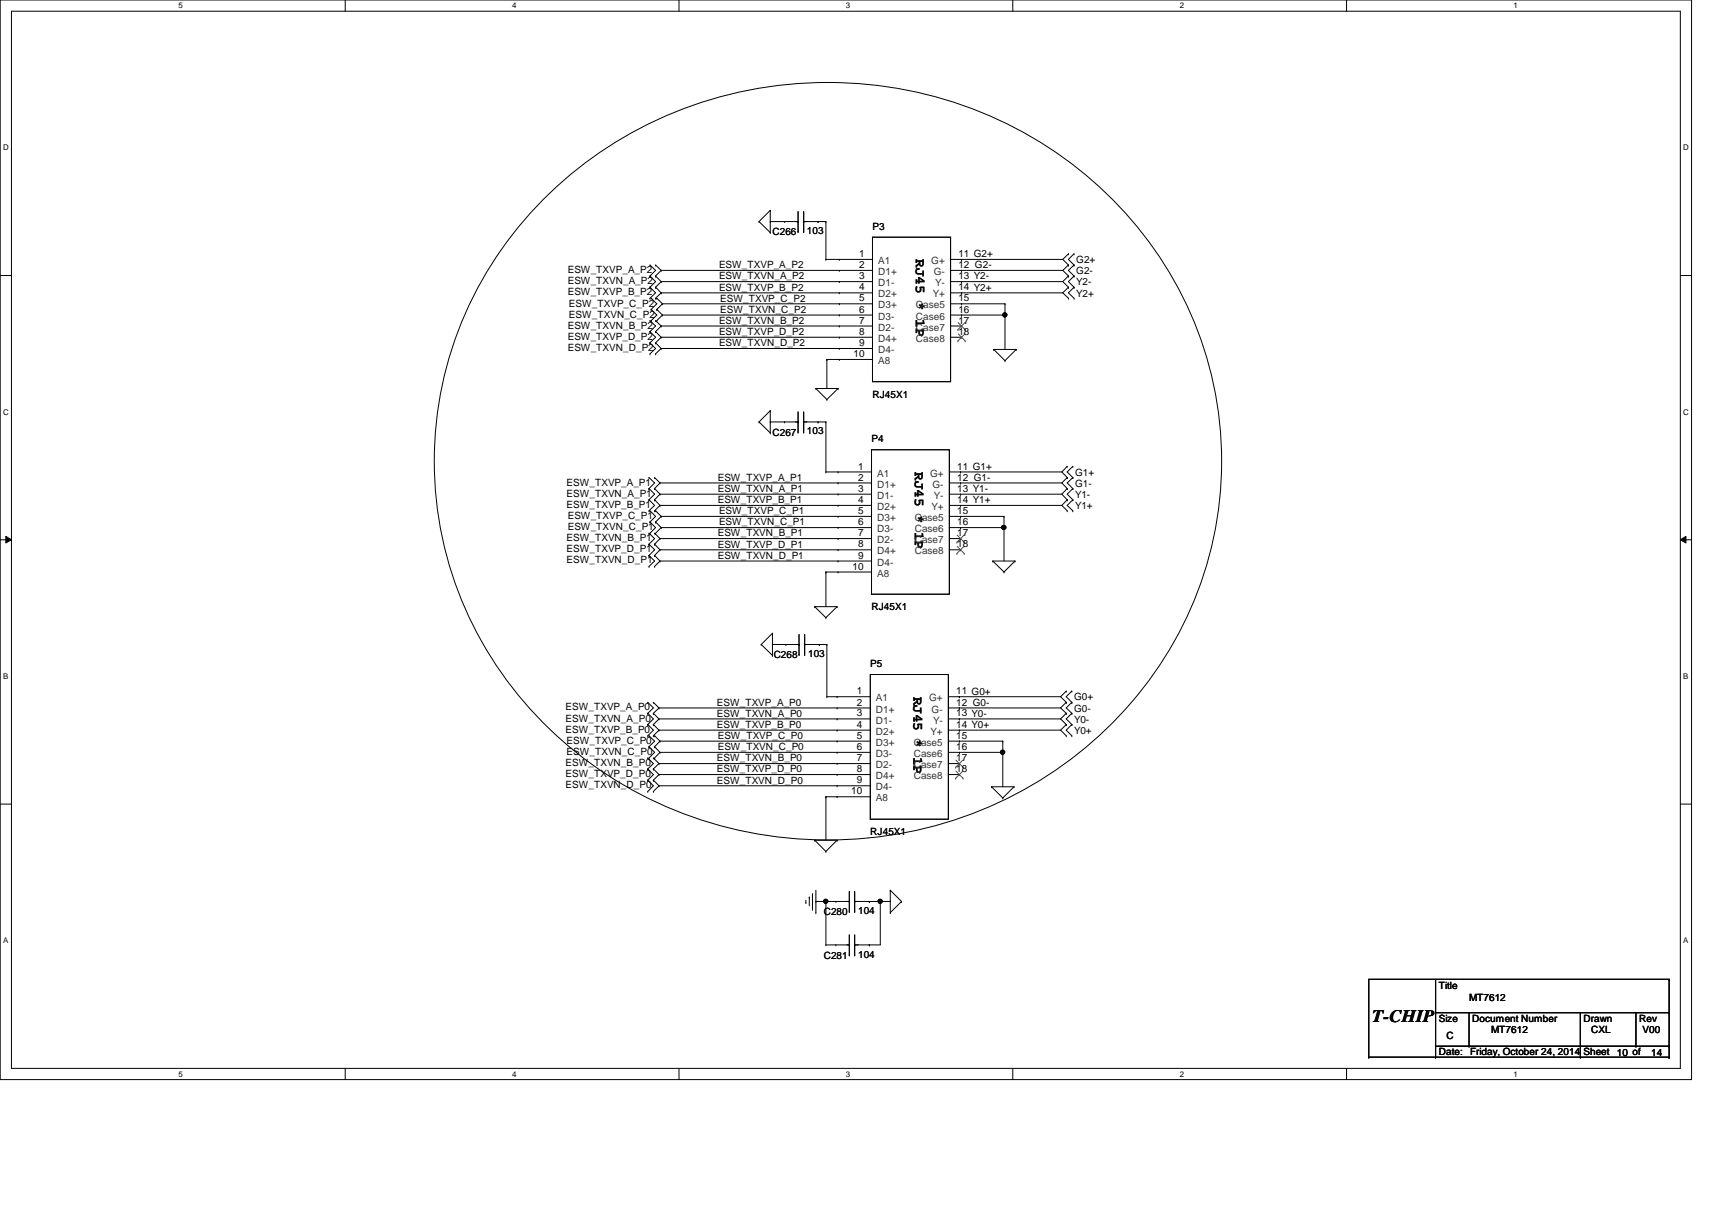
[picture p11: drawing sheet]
<svg xmlns="http://www.w3.org/2000/svg" width="297mm" height="210mm" viewBox="0 0 297 210" stroke-linecap="round" stroke-linejoin="round" font-family="sans-serif">
<path d="M0 0h293.5v187.3h-293.5zM2 1.9h289.5v183.4h-289.5z" fill="none" stroke="#000" stroke-width=".17"/>
<g fill="#fff">
<path d="M30.9 .2h.8v1.5h-.8z"/>
<path d="M30.9 185.5h.8v1.6h-.8z"/>
</g>
<path d="M59.9 0v1.9M59.9 185.3v2" fill="none" stroke="#000" stroke-width=".17"/>
<g fill="#fff">
<path d="M88.9 .2h.7v1.5h-.7z"/>
<path d="M88.9 185.5h.7v1.6h-.7z"/>
</g>
<path d="M117.8 0v1.9M117.8 185.3v2" fill="none" stroke="#000" stroke-width=".17"/>
<g fill="#fff">
<path d="M146.8 .2h.7v1.5h-.7z"/>
<path d="M146.8 185.5h.7v1.6h-.7z"/>
</g>
<path d="M175.7 0v1.9M175.7 185.3v2" fill="none" stroke="#000" stroke-width=".17"/>
<g fill="#fff">
<path d="M204.7 .2h.7v1.5h-.7z"/>
<path d="M204.7 185.5h.7v1.6h-.7z"/>
</g>
<path d="M233.6 0v1.9M233.6 185.3v2" fill="none" stroke="#000" stroke-width=".17"/>
<g fill="#fff">
<path d="M262.6 .2h.8v1.5h-.8z"/>
<path d="M262.6 185.5h.8v1.6h-.8z"/>
<path d="M.5 24.8h1v1.6h-1z"/>
<path d="M292.1 24.8h.9v1.6h-.9z"/>
<path d="M.5 70.7h1v1.5h-1z"/>
<path d="M292.1 70.7h.9v1.5h-.9z"/>
</g>
<path d="M0 47.8h2M291.5 47.8h2" fill="none" stroke="#000" stroke-width=".17"/>
<g fill="#fff">
<path d="M.5 116.5h.9v1.6h-.9z"/>
<path d="M292.1 116.5h.8v1.6h-.8z"/>
</g>
<path d="M0 93.6h2M1 93l1 .6-1 .6zM291.5 93.6l1-.6v1.2zM291.5 93.6h2" fill="none" stroke="#000" stroke-width=".17"/>
<path d="M1 93l1 .6-1 .6zM291.5 93.6l1-.6v1.2z" fill="#000"/>
<g fill="#fff">
<path d="M.5 162.4h.9v1.5h-.9z"/>
<path d="M292.1 162.4h.8v1.5h-.8z"/>
</g>
<g fill="none" stroke="#000" stroke-width=".17">
<path d="M95.3 33.5a70.2 70.2 0 0 1 99.6 3.1 64 64 0 0 1-6.1 92.7 70.2 70.2 0 0 1-96.4-5.9 63.9 63.9 0 0 1 2.9-89.9zM131.7 38.4h.1M131.7 38.4l1.9 1.9M133.6 38.4h.1M133.6 36.5h.1M133.6 38.4h4.9M133.6 36.5v3.8M133.6 36.5l-1.9 1.9M136.1 38.4h.1M138.5 38.4h.1M138.5 36.7v3.5M139.4 38.4h.1"/>
<path d="M139.4 38.4h3.9M139.4 36.7v3.5M141.9 38.4h.1M143.3 38.4h.1M143.3 38.4v6.6M112.8 59.5h.1M112.8 57.5h.1M112.8 55.6h.1M112.8 49.8h.1M112.8 51.7h.1M112.8 47.9h.1M112.8 46h.1"/>
<path d="M112.8 59.5l.9 1-.9 .9M112.8 57.5l.9 1-.9 1M112.8 55.6l.9 1-.9 .9M112.8 49.8l.9 1-.9 .9M112.8 47.9l.9 1-.9 .9M112.8 46l.9 .9-.9 1M113 53.7h.1M113 55.6h.1M113 51.7h.1M113 53.7l1 1-1 .9M113 51.7l1 1-1 1M113.7 59.5h.1"/>
<path d="M113.7 57.5h.1M113.7 55.6h.1M113.7 51.7h.1M113.7 49.8h.1M113.7 47.9h.1M113.7 46h.1M113.7 59.5l1 1M113.7 57.5l1 1M113.7 55.6l1 1M113.7 49.8l1 1M113.7 47.9l1 1M113.7 46l1 .9"/>
<path d="M114 55.6h.1M114 53.7h.1M114 51.7h.1M114 53.7l.9 1M114 51.7l.9 1M114.7 58.5h.1M114.7 56.6h.1M114.7 50.8h.1M114.7 46.9h.1M114.7 48.9h.1M114.7 50.8h36.7M114.7 48.9h36.7"/>
<path d="M114.7 46.9h36.7M114.7 58.5h36.7M114.7 56.6h36.7M114.7 58.5l-1 1M114.7 56.6l-1 .9M114.7 50.8l-1 .9M114.7 48.9l-1 .9M114.7 46.9l-1 1M114.9 54.7h.1M114.9 52.7h.1M114.9 52.7h36.5M114.9 54.7h36.5"/>
<path d="M114.9 54.7l-.9 .9M114.9 52.7l-.9 1M133.6 40.3h.1M138.5 40.2h.1M139.4 40.2h.1M143.3 45h.1M143.3 45h8.1M145.6 45h.1M145.6 46.9h.1M145.6 48.9h.1M145.6 50.8h.1M145.6 52.7h.1"/>
<path d="M145.6 54.7h.1M145.6 56.6h.1M145.6 58.5h.1M151.4 41.1h13.5v25.1h-13.5zM164.9 50.8h19.5M164.9 48.9h19.5M164.9 45h19.5M164.9 46.9h19.5M164.9 52.7h9.5M164.9 54.7h9.5M164.9 58.5h1.9M164.9 56.6h1.9"/>
<path d="M166.8 50.8h.1M166.8 48.9h.1M166.8 45h.1M166.8 46.9h.1M166.8 52.7h.1M166.8 54.7h.1M166.8 56.6h.1M166.8 58.5h.1M174.4 54.7h.1M174.4 52.7h.1M174.4 52.7v7.9M184.4 45l1 1"/>
<path d="M184.4 46.9l1 1M184.4 48.9l1 .9M184.4 50.8l1 .9M185.4 44h.1M185.4 46h.1M185.4 47.9h.1M185.4 49.8h.1M185.4 51.7h.1M185.4 44l-1 1M185.4 46l-1 .9M185.4 47.9l-1 1M185.4 49.8l-1 1"/>
<path d="M186.3 46h.1M186.3 44h.1M186.3 47.9h.1M186.3 49.8h.1M186.3 51.7h.1M186.3 44l-.9 1 .9 1M186.3 46l-.9 .9 .9 1M186.3 47.9l-.9 1 .9 .9M186.3 49.8l-.9 1 .9 .9M112.8 61.4h.1M113.7 61.4h.1M114.7 60.5h.1"/>
<path d="M114.7 60.5h36.7M114.7 60.5l-1 .9M131.7 73.2h.1M131.7 73.2l1.9 1.9M133.6 73.2h.1M133.6 75.1h.1M133.6 71.2h.1M133.6 73.2h4.9M133.6 71.2v3.9M133.6 71.2l-1.9 2M136.1 73.2h.1M138.5 73.2h.1"/>
<path d="M138.5 74.9h.1M138.5 71.5v3.4M139.4 74.9h.1M139.4 73.2h.1M139.4 73.2h3.9M139.4 71.5v3.4M141.6 67.4h.1M141.6 67.4h3.8M141.6 67.4l1.9 1.9M141.9 73.2h.1M143.3 73.2h.1M143.3 73.2v8.7"/>
<path d="M143.5 62.4h.1M143.5 69.3h.1M143.5 62.4v5M143.5 62.4h7.9M145.4 67.4h.1M145.4 67.4l-1.9 1.9M145.6 60.5h.1M145.6 62.4h.1M151.2 78h13.5v25.1h-13.5zM172.4 60.6h.1M172.4 60.6h3.9M172.4 60.6l2 2"/>
<path d="M174.4 62.6h.1M176.3 60.6h.1M176.3 60.6l-1.9 2M112.6 96.4h.1M112.6 98.3h.1M112.6 94.4h.1M112.6 92.5h.1M112.6 86.7h.1M112.6 88.6h.1M112.6 84.8h.1M112.6 82.8h.1M112.6 96.4l1 .9-1 1"/>
<path d="M112.6 94.4l1 1-1 1M112.6 92.5l1 .9-1 1M112.6 86.7l1 1-1 .9M112.6 84.8l1 .9-1 1M112.6 82.8l1 1-1 1M112.8 90.6h.1M112.8 92.5h.1M112.8 88.6h.1M112.8 90.6l.9 .9-.9 1M112.8 88.6l.9 1-.9 1M113.6 98.3h.1M113.6 96.4h.1"/>
<path d="M113.6 94.4h.1M113.6 92.5h.1M113.6 88.6h.1M113.6 86.7h.1M113.6 84.8h.1M113.6 82.8h.1M113.6 96.4l.9 .9M113.6 94.4l.9 1M113.6 92.5l.9 .9M113.6 86.7l.9 1M113.6 84.8l.9 .9M113.6 82.8l.9 1"/>
<path d="M113.7 92.5h.1M113.7 90.6h.1M113.7 88.6h.1M113.7 90.6l1 .9M113.7 88.6l1 1M114.5 97.3h.1M114.5 95.4h.1M114.5 93.4h.1M114.5 87.7h.1M114.5 83.8h.1M114.5 85.7h.1M114.5 87.7h36.7"/>
<path d="M114.5 85.7h36.7M114.5 83.8h36.7M114.5 97.3h36.7M114.5 95.4h36.7M114.5 93.4h36.7M114.5 97.3l-.9 1M114.5 95.4l-.9 1M114.5 93.4l-.9 1M114.5 87.7l-.9 .9M114.5 85.7l-.9 1M114.5 83.8l-.9 1M114.7 91.5h.1"/>
<path d="M114.7 89.6h.1M114.7 89.6h36.5M114.7 91.5h36.5M114.7 91.5l-1 1M114.7 89.6l-1 1M143.3 99.2h.1M143.3 81.9h.1M143.3 81.9h7.9M143.3 99.2v6M143.3 99.2h7.9M145.4 81.9h.1M145.4 83.8h.1"/>
<path d="M145.4 85.7h.1M145.4 87.7h.1M145.4 89.6h.1M145.4 91.5h.1M145.4 93.4h.1M145.4 95.4h.1M145.4 97.3h.1M145.4 99.2h.1M164.7 87.7h19.5M164.7 85.7h19.5M164.7 81.9h19.5M164.7 83.8h19.5"/>
<path d="M164.7 89.6h9.5M164.7 91.5h9.5M164.7 95.4h2M164.7 93.4h2M166.7 87.7h.1M166.7 85.7h.1M166.7 81.9h.1M166.7 83.8h.1M166.7 89.6h.1M166.7 91.5h.1M166.7 93.4h.1M166.7 95.4h.1"/>
<path d="M172.3 97.3h.1M172.3 97.3h3.8M172.3 97.3l1.9 1.9M174.2 91.5h.1M174.2 89.6h.1M174.2 99.2h.1M174.2 89.6v7.7M176.1 97.3h.1M176.1 97.3l-1.9 1.9M184.2 81.9l1 .9M184.2 83.8l1 1M184.2 85.7l1 1"/>
<path d="M184.2 87.7l1 .9M185.2 80.9h.1M185.2 82.8h.1M185.2 84.8h.1M185.2 86.7h.1M185.2 88.6h.1M185.2 80.9l-1 1M185.2 82.8l-1 1M185.2 84.8l-1 .9M185.2 86.7l-1 1M186.1 82.8h.1M186.1 80.9h.1"/>
<path d="M186.1 84.8h.1M186.1 86.7h.1M186.1 88.6h.1M186.1 80.9l-.9 1 .9 .9M186.1 82.8l-.9 1 .9 1M186.1 84.8l-.9 .9 .9 1M186.1 86.7l-.9 1 .9 .9M132.1 111.8h.1M132.1 111.8l1.9 1.9M134 111.8h.1M134 113.7h.1M134 109.9h.1"/>
<path d="M134 111.8h4.6M134 109.9v3.8M134 109.9l-1.9 1.9M136.4 111.8h.1M138.6 111.8h.1M138.6 113.5h.1M138.6 110.1v3.4M139.6 113.5h.1M139.6 111.8h.1M139.6 111.8h3.9M139.6 110.1v3.4M141.3 105.2h.1"/>
<path d="M141.3 105.2h3.9M141.3 105.2l2 1.9M142.2 111.8h.1M143.3 107.1h.1M143.5 111.8h.1M143.5 111.8v9.1M145.2 105.2h.1M145.2 105.2l-1.9 1.9M151 117h13.5v25.1h-13.5zM185 119.9h.1M185 119.9l-1 1M186 119.9h.1"/>
<path d="M186 119.9l-1 1 1 .9M0 139.5h2M112.4 135.3h.1M112.4 137.3h.1M112.4 133.4h.1M112.4 131.5h.1M112.4 125.7h.1M112.4 127.6h.1M112.4 123.7h.1M112.4 121.8h.1M112.4 135.3l1 1-1 1M112.4 133.4l1 1-1 .9"/>
<path d="M112.4 131.5l1 1-1 .9M112.4 125.7l1 1-1 .9M112.4 123.7l1 1-1 1M112.4 121.8l1 1-1 .9M112.6 129.5h.1M112.6 131.5h.1M112.6 127.6h.1M112.6 129.5l1 1-1 1M112.6 127.6l1 1-1 .9M113.4 137.3h.1M113.4 135.3h.1M113.4 133.4h.1"/>
<path d="M113.4 131.5h.1M113.4 127.6h.1M113.4 125.7h.1M113.4 123.7h.1M113.4 121.8h.1M113.4 135.3l.9 1M113.4 133.4l.9 1M113.4 131.5l.9 1M113.4 125.7l.9 1M113.4 123.7l.9 1M113.4 121.8l.9 1M113.6 131.5h.1"/>
<path d="M113.6 129.5h.1M113.6 127.6h.1M113.6 129.5l.9 1M113.6 127.6l.9 1M114.3 136.3h.1M114.3 134.4h.1M114.3 132.5h.1M114.3 126.7h.1M114.3 122.8h.1M114.3 124.7h.1M114.3 126.7h36.7M114.3 124.7h36.7"/>
<path d="M114.3 122.8h36.7M114.3 136.3h36.7M114.3 134.4h36.7M114.3 132.5h36.7M114.3 136.3l-.9 1M114.3 134.4l-.9 .9M114.3 132.5l-.9 .9M114.3 126.7l-.9 .9M114.3 124.7l-.9 1M114.3 122.8l-.9 .9M114.5 130.5h.1M114.5 128.6h.1"/>
<path d="M114.5 128.6h36.5M114.5 130.5h36.5M114.5 130.5l-.9 1M114.5 128.6l-.9 .9M143.3 138.2h.1M143.3 138.2v7.6M143.3 138.2h7.7M143.5 120.9h.1M143.5 120.9h7.5M145.2 120.9h.1M145.2 122.8h.1M145.2 124.7h.1"/>
<path d="M145.2 126.7h.1M145.2 128.6h.1M145.2 130.5h.1M145.2 132.5h.1M145.2 134.4h.1M145.2 136.3h.1M145.2 138.2h.1M164.5 126.7h19.5M164.5 124.7h19.5M164.5 120.9h19.5M164.5 122.8h19.5M164.5 128.6h9.5"/>
<path d="M164.5 130.5h9.5M164.5 134.4h2M164.5 132.5h2M166.5 126.7h.1M166.5 124.7h.1M166.5 120.9h.1M166.5 122.8h.1M166.5 128.6h.1M166.5 130.5h.1M166.5 132.5h.1M166.5 134.4h.1M172 136.5h.1"/>
<path d="M172 136.5h3.9M172 136.5l2 1.9M174 130.5h.1M174 128.6h.1M174 138.4h.1M174 128.6v7.9M175.9 136.5h.1M175.9 136.5l-1.9 1.9M184 120.9l1 .9M184 122.8l1 .9M184 124.7l1 1M184 126.7l1 .9"/>
<path d="M185 121.8h.1M185 123.7h.1M185 125.7h.1M185 127.6h.1M185 121.8l-1 1M185 123.7l-1 1M185 125.7l-1 1M186 121.8h.1M186 123.7h.1M186 125.7h.1M186 127.6h.1M186 121.8l-1 1 1 .9"/>
<path d="M186 123.7l-1 1 1 1M186 125.7l-1 1 1 .9M291.5 139.5h2M139.8 156.6h.1M139.8 156.2v.4M140.4 155.6h.1M140.4 155.6v1.5M141 157.7h.1M141 155v2.7M141.3 145.8h.1M141.3 145.8h3.9M141.3 145.8l2 1.9"/>
<path d="M141.6 156.4h.1M141.6 158.3h.1M141.6 156.4h5.8M141.6 154.4v3.9M143.3 156.4h.1M143.3 147.7h.1M143.3 156.4v7.5M145 156.4h.1M145.2 145.8h.1M145.2 145.8l-1.9 1.9M147.4 156.4h.1M147.4 158.1h.1"/>
<path d="M147.4 154.6v3.5M148.3 158.1h.1M148.3 156.4h.1M148.3 156.4h6.2M148.3 154.6v3.5M150.8 156.4h.1M152.7 156.4h.1M152.7 156.4v7.5h-4.4M154.5 154.4h.1M154.5 158.3h.1M154.5 154.4v3.9M154.5 154.4l1.9 2"/>
<path d="M156.4 156.4h.1M156.4 156.4l-1.9 1.9M143.3 163.9h.1M143.3 163.9h4.1M145 163.9h.1M147.4 163.9h.1M147.4 165.7h.1M147.4 162.2v3.5M148.3 165.7h.1M148.3 163.9h.1M148.3 162.2v3.5M150.8 163.9h.1"/>
<path d="M249.1 169.9v13.5M249.1 175.7h40.5M254.9 175.7v5.8M274.2 175.7v7.7M283.8 175.7v5.8M289.6 169.9h.1M289.6 175.7h.1M289.6 169.9h-52.1v13.5M289.6 169.9v13.5M237.5 183.4h.1M237.5 183.4h52.1M249.1 183.4h.1"/>
<path d="M249.1 181.5h40.5M254.9 181.5h.1M274.2 183.4h.1M283.8 181.5h.1M289.6 183.4h.1M289.6 181.5h.1"/>
<circle cx="174.3" cy="54.6" r=".37"/>
<circle cx="174.2" cy="91.5" r=".37"/>
<circle cx="174" cy="130.5" r=".37"/>
<circle cx="143.3" cy="156.4" r=".37"/>
<circle cx="152.7" cy="156.4" r=".37"/>
</g>
<g fill="#000">
<circle cx="174.3" cy="54.6" r=".37"/>
<circle cx="174.2" cy="91.5" r=".37"/>
<circle cx="174" cy="130.5" r=".37"/>
<circle cx="143.3" cy="156.4" r=".37"/>
<circle cx="152.7" cy="156.4" r=".37"/>
</g>
<g fill="none" stroke="#4c4c4c" stroke-width=".17">
<path d="M166.2 57.2h.1M166.2 59.1h.1M166.2 56l1.3 1.2M166.2 57.9l1.3 1.2M167.4 56l-1.2 1.2M167.4 57.9l-1.2 1.2M167.5 57.2h.1M167.5 59.1h.1M166 94.1h.1M166 96h.1M166.1 92.8l1.2 1.3M166.1 94.8l1.2 1.2"/>
<path d="M167.3 92.8l-1.3 1.3M167.3 94.8l-1.3 1.2M167.3 94.1h.1M167.3 96h.1M165.8 133.1h.1M165.8 135h.1M165.9 131.9l1.2 1.2M165.9 133.8l1.2 1.2M167 131.9l-1.2 1.2M167 133.8l-1.2 1.2M167.1 133.1h.1M167.1 135h.1"/>
</g>
<text font-size="3" x="238.1" y="177.3">T-CHIP</text>
<g font-size="2.5">
<text x="158.9" y="45" transform="rotate(90 158.9 45)">RJ45 * 1P</text>
<text x="158.7" y="81.9" transform="rotate(90 158.7 81.9)">RJ45 * 1P</text>
<text x="158.5" y="120.9" transform="rotate(90 158.5 120.9)">RJ45 * 1P</text>
</g>
<g font-size="1.7">
<text x="134" y="40.8">C266</text>
<text x="140" y="40.6">103</text>
<text x="151.4" y="39.8">P3</text>
<text x="98.5" y="47.4">ESW_TXVP_A_P2</text>
<text x="124.8" y="46.5">ESW_TXVP_A_P2</text>
<text x="149.1" y="44.6">1</text>
<text x="149.1" y="46.5">2</text>
<text x="166.3" y="46.5">12 G2-</text>
<text x="166.3" y="44.6">11 G2+</text>
<text x="186.7" y="45.6">G2+</text>
<text x="186.7" y="47.6">G2-</text>
<text x="98.5" y="51.2">ESW_TXVP_B_P2</text>
<text x="98.5" y="49.3">ESW_TXVN_A_P2</text>
<text x="98.7" y="53.2">ESW_TXVP_C_P2</text>
<text x="124.8" y="50.4">ESW_TXVP_B_P2</text>
<text x="124.8" y="48.5">ESW_TXVN_A_P2</text>
<text x="125" y="52.3">ESW_TXVP_C_P2</text>
<text x="149.1" y="48.4">3</text>
<text x="149.1" y="50.4">4</text>
<text x="149.1" y="52.3">5</text>
<text x="166.3" y="48.4">13 Y2-</text>
<text x="166.3" y="50.4">14 Y2+</text>
<text x="166.3" y="52.3">15</text>
<text x="186.7" y="49.5">Y2-</text>
<text x="186.7" y="51.4">Y2+</text>
<text x="98.5" y="59">ESW_TXVP_D_P2</text>
<text x="98.5" y="57">ESW_TXVN_B_P2</text>
<text x="98.7" y="55.1">ESW_TXVN_C_P2</text>
<text x="124.8" y="58.1">ESW_TXVP_D_P2</text>
<text x="124.8" y="56.2">ESW_TXVN_B_P2</text>
<text x="125" y="54.3">ESW_TXVN_C_P2</text>
<text x="149.1" y="54.2">6</text>
<text x="149.1" y="56.1">7</text>
<text x="149.1" y="58.1">8</text>
<text x="166.3" y="54.2">16</text>
<text x="166.3" y="56.1">17</text>
<text x="166.3" y="58.1">18</text>
<text x="98.5" y="60.9">ESW_TXVN_D_P2</text>
<text x="124.8" y="60.1">ESW_TXVN_D_P2</text>
<text x="148.1" y="61.9">10</text>
<text x="149.1" y="60">9</text>
<text x="151.4" y="69">RJ45X1</text>
<text x="134" y="75.6">C267</text>
<text x="140" y="75.4">103</text>
<text x="151.2" y="76.7">P4</text>
<text x="124.5" y="83.4">ESW_TXVP_A_P1</text>
<text x="148.9" y="81.4">1</text>
<text x="148.9" y="83.4">2</text>
<text x="166.1" y="83.4">12 G1-</text>
<text x="166.1" y="81.4">11 G1+</text>
<text x="186.5" y="82.5">G1+</text>
<text x="98.3" y="88.1">ESW_TXVP_B_P1</text>
<text x="98.3" y="86.2">ESW_TXVN_A_P1</text>
<text x="98.3" y="84.2">ESW_TXVP_A_P1</text>
<text x="124.5" y="87.3">ESW_TXVP_B_P1</text>
<text x="124.5" y="85.3">ESW_TXVN_A_P1</text>
<text x="124.8" y="89.2">ESW_TXVP_C_P1</text>
<text x="148.9" y="85.3">3</text>
<text x="148.9" y="87.2">4</text>
<text x="148.9" y="89.2">5</text>
<text x="166.1" y="85.3">13 Y1-</text>
<text x="166.1" y="87.2">14 Y1+</text>
<text x="166.1" y="89.2">15</text>
<text x="186.5" y="84.5">G1-</text>
<text x="186.5" y="86.4">Y1-</text>
<text x="186.5" y="88.3">Y1+</text>
<text x="98.3" y="95.8">ESW_TXVP_D_P1</text>
<text x="98.3" y="93.9">ESW_TXVN_B_P1</text>
<text x="98.5" y="91.9">ESW_TXVN_C_P1</text>
<text x="98.5" y="90">ESW_TXVP_C_P1</text>
<text x="124.5" y="95">ESW_TXVP_D_P1</text>
<text x="124.5" y="93">ESW_TXVN_B_P1</text>
<text x="124.8" y="91.1">ESW_TXVN_C_P1</text>
<text x="148.9" y="91.1">6</text>
<text x="148.9" y="93">7</text>
<text x="148.9" y="95">8</text>
<text x="166.1" y="91.1">16</text>
<text x="166.1" y="93">17</text>
<text x="166.1" y="95">18</text>
<text x="98.3" y="97.7">ESW_TXVN_D_P1</text>
<text x="124.5" y="96.9">ESW_TXVN_D_P1</text>
<text x="147.9" y="98.8">10</text>
<text x="148.9" y="96.9">9</text>
<text x="151.2" y="105.9">RJ45X1</text>
<text x="140.2" y="114">103</text>
<text x="134.2" y="114.2">C268</text>
<text x="151" y="115.7">P5</text>
<text x="98.1" y="125.2">ESW_TXVN_A_P0</text>
<text x="98.1" y="123.2">ESW_TXVP_A_P0</text>
<text x="124.4" y="122.4">ESW_TXVP_A_P0</text>
<text x="124.4" y="124.3">ESW_TXVN_A_P0</text>
<text x="148.7" y="120.4">1</text>
<text x="148.7" y="122.4">2</text>
<text x="148.7" y="124.3">3</text>
<text x="165.9" y="122.4">12 G0-</text>
<text x="165.9" y="120.4">11 G0+</text>
<text x="165.9" y="124.3">13 Y0-</text>
<text x="186.3" y="121.5">G0+</text>
<text x="186.3" y="123.4">G0-</text>
<text x="186.3" y="125.3">Y0-</text>
<text x="98.1" y="127.1">ESW_TXVP_B_P0</text>
<text x="98.3" y="131">ESW_TXVN_C_P0</text>
<text x="98.3" y="129">ESW_TXVP_C_P0</text>
<text x="124.4" y="126.3">ESW_TXVP_B_P0</text>
<text x="124.5" y="130.1">ESW_TXVN_C_P0</text>
<text x="124.5" y="128.2">ESW_TXVP_C_P0</text>
<text x="148.7" y="126.2">4</text>
<text x="148.7" y="128.1">5</text>
<text x="148.7" y="130.1">6</text>
<text x="165.9" y="126.2">14 Y0+</text>
<text x="165.9" y="128.1">15</text>
<text x="165.9" y="130.1">16</text>
<text x="186.3" y="127.3">Y0+</text>
<text x="98.1" y="136.7">ESW_TXVN_D_P0</text>
<text x="98.1" y="134.8">ESW_TXVP_D_P0</text>
<text x="98.1" y="132.9">ESW_TXVN_B_P0</text>
<text x="124.4" y="135.9">ESW_TXVN_D_P0</text>
<text x="124.4" y="134">ESW_TXVP_D_P0</text>
<text x="124.4" y="132.1">ESW_TXVN_B_P0</text>
<text x="147.7" y="137.8">10</text>
<text x="148.7" y="132">7</text>
<text x="148.7" y="133.9">8</text>
<text x="148.7" y="135.9">9</text>
<text x="165.9" y="132">17</text>
<text x="165.9" y="133.9">18</text>
<text x="151" y="144.9">RJ45X1</text>
<text x="142.9" y="158.7">C280</text>
<text x="148.9" y="158.6">104</text>
<text x="142.9" y="166.3">C281</text>
<text x="148.9" y="166.1">104</text>
<text x="249.6" y="171.5">Title</text>
<text x="254.9" y="173.6">MT7612</text>
<text x="249.6" y="177.3">Size</text>
<text x="255.4" y="177.3">Document Number</text>
<text x="258.7" y="179.2">MT7612</text>
<text x="274.7" y="177.3">Drawn</text>
<text x="276.1" y="179.2">CXL</text>
<text x="284.4" y="177.3">Rev</text>
<text x="285" y="179.2">V00</text>
<text x="249.6" y="183.1">Date:</text>
<text x="251" y="180.2">C</text>
<text x="255.1" y="183.1">Friday, October 24, 2014</text>
<text x="274.7" y="183.1">Sheet</text>
<text x="280.5" y="183.3">10 of</text>
<text x="286.5" y="183.3">14</text>
</g>
<g font-size="1.7" fill="#333">
<text x="152.4" y="45.8">A1</text>
<text x="152.4" y="47.7">D1+</text>
<text x="161.6" y="45.8">G+</text>
<text x="162" y="47.7">G-</text>
<text x="152.4" y="49.7">D1-</text>
<text x="152.4" y="51.6">D2+</text>
<text x="152.4" y="53.5">D3+</text>
<text x="158.9" y="53.5">Case5</text>
<text x="161.8" y="51.6">Y+</text>
<text x="162.3" y="49.7">Y-</text>
<text x="152.4" y="55.5">D3-</text>
<text x="152.4" y="57.4">D2-</text>
<text x="152.4" y="59.3">D4+</text>
<text x="158.9" y="55.5">Case6</text>
<text x="158.9" y="57.4">Case7</text>
<text x="158.9" y="59.3">Case8</text>
<text x="152.4" y="61.3">D4-</text>
<text x="152.4" y="63.2">A8</text>
<text x="152.2" y="82.7">A1</text>
<text x="161.4" y="82.7">G+</text>
<text x="152.2" y="84.6">D1+</text>
<text x="152.2" y="86.5">D1-</text>
<text x="152.2" y="88.5">D2+</text>
<text x="161.6" y="88.5">Y+</text>
<text x="161.8" y="84.6">G-</text>
<text x="162" y="86.5">Y-</text>
<text x="152.2" y="90.4">D3+</text>
<text x="152.2" y="92.3">D3-</text>
<text x="152.2" y="94.2">D2-</text>
<text x="158.7" y="90.4">Case5</text>
<text x="158.7" y="92.3">Case6</text>
<text x="158.7" y="94.2">Case7</text>
<text x="152.2" y="96.2">D4+</text>
<text x="152.2" y="98.1">D4-</text>
<text x="152.2" y="100">A8</text>
<text x="158.7" y="96.2">Case8</text>
<text x="152" y="121.7">A1</text>
<text x="152" y="123.6">D1+</text>
<text x="152" y="125.5">D1-</text>
<text x="161.2" y="121.7">G+</text>
<text x="161.6" y="123.6">G-</text>
<text x="161.9" y="125.5">Y-</text>
<text x="152" y="127.5">D2+</text>
<text x="152" y="129.4">D3+</text>
<text x="152" y="131.3">D3-</text>
<text x="158.5" y="129.4">Case5</text>
<text x="158.5" y="131.3">Case6</text>
<text x="161.5" y="127.5">Y+</text>
<text x="152" y="133.3">D2-</text>
<text x="152" y="135.2">D4+</text>
<text x="152" y="137.1">D4-</text>
<text x="158.5" y="133.3">Case7</text>
<text x="158.5" y="135.2">Case8</text>
<text x="152" y="139">A8</text>
</g>
<g font-size="1.4">
<text x="30.9" y="1.4">5</text>
<text x="88.9" y="1.4">4</text>
<text x="146.8" y="1.4">3</text>
<text x="204.7" y="1.4">2</text>
<text x="262.6" y="1.4">1</text>
<text x=".5" y="26.1">D</text>
<text x="292.1" y="26.1">D</text>
<text x=".5" y="71.9">C</text>
<text x="292.1" y="71.9">C</text>
<text x=".5" y="117.8">B</text>
<text x="292.1" y="117.8">B</text>
<text x=".5" y="163.6">A</text>
<text x="292.1" y="163.6">A</text>
<text x="30.9" y="186.8">5</text>
<text x="88.9" y="186.8">4</text>
<text x="146.8" y="186.8">3</text>
<text x="204.7" y="186.8">2</text>
<text x="262.6" y="186.8">1</text>
</g>
</svg>
